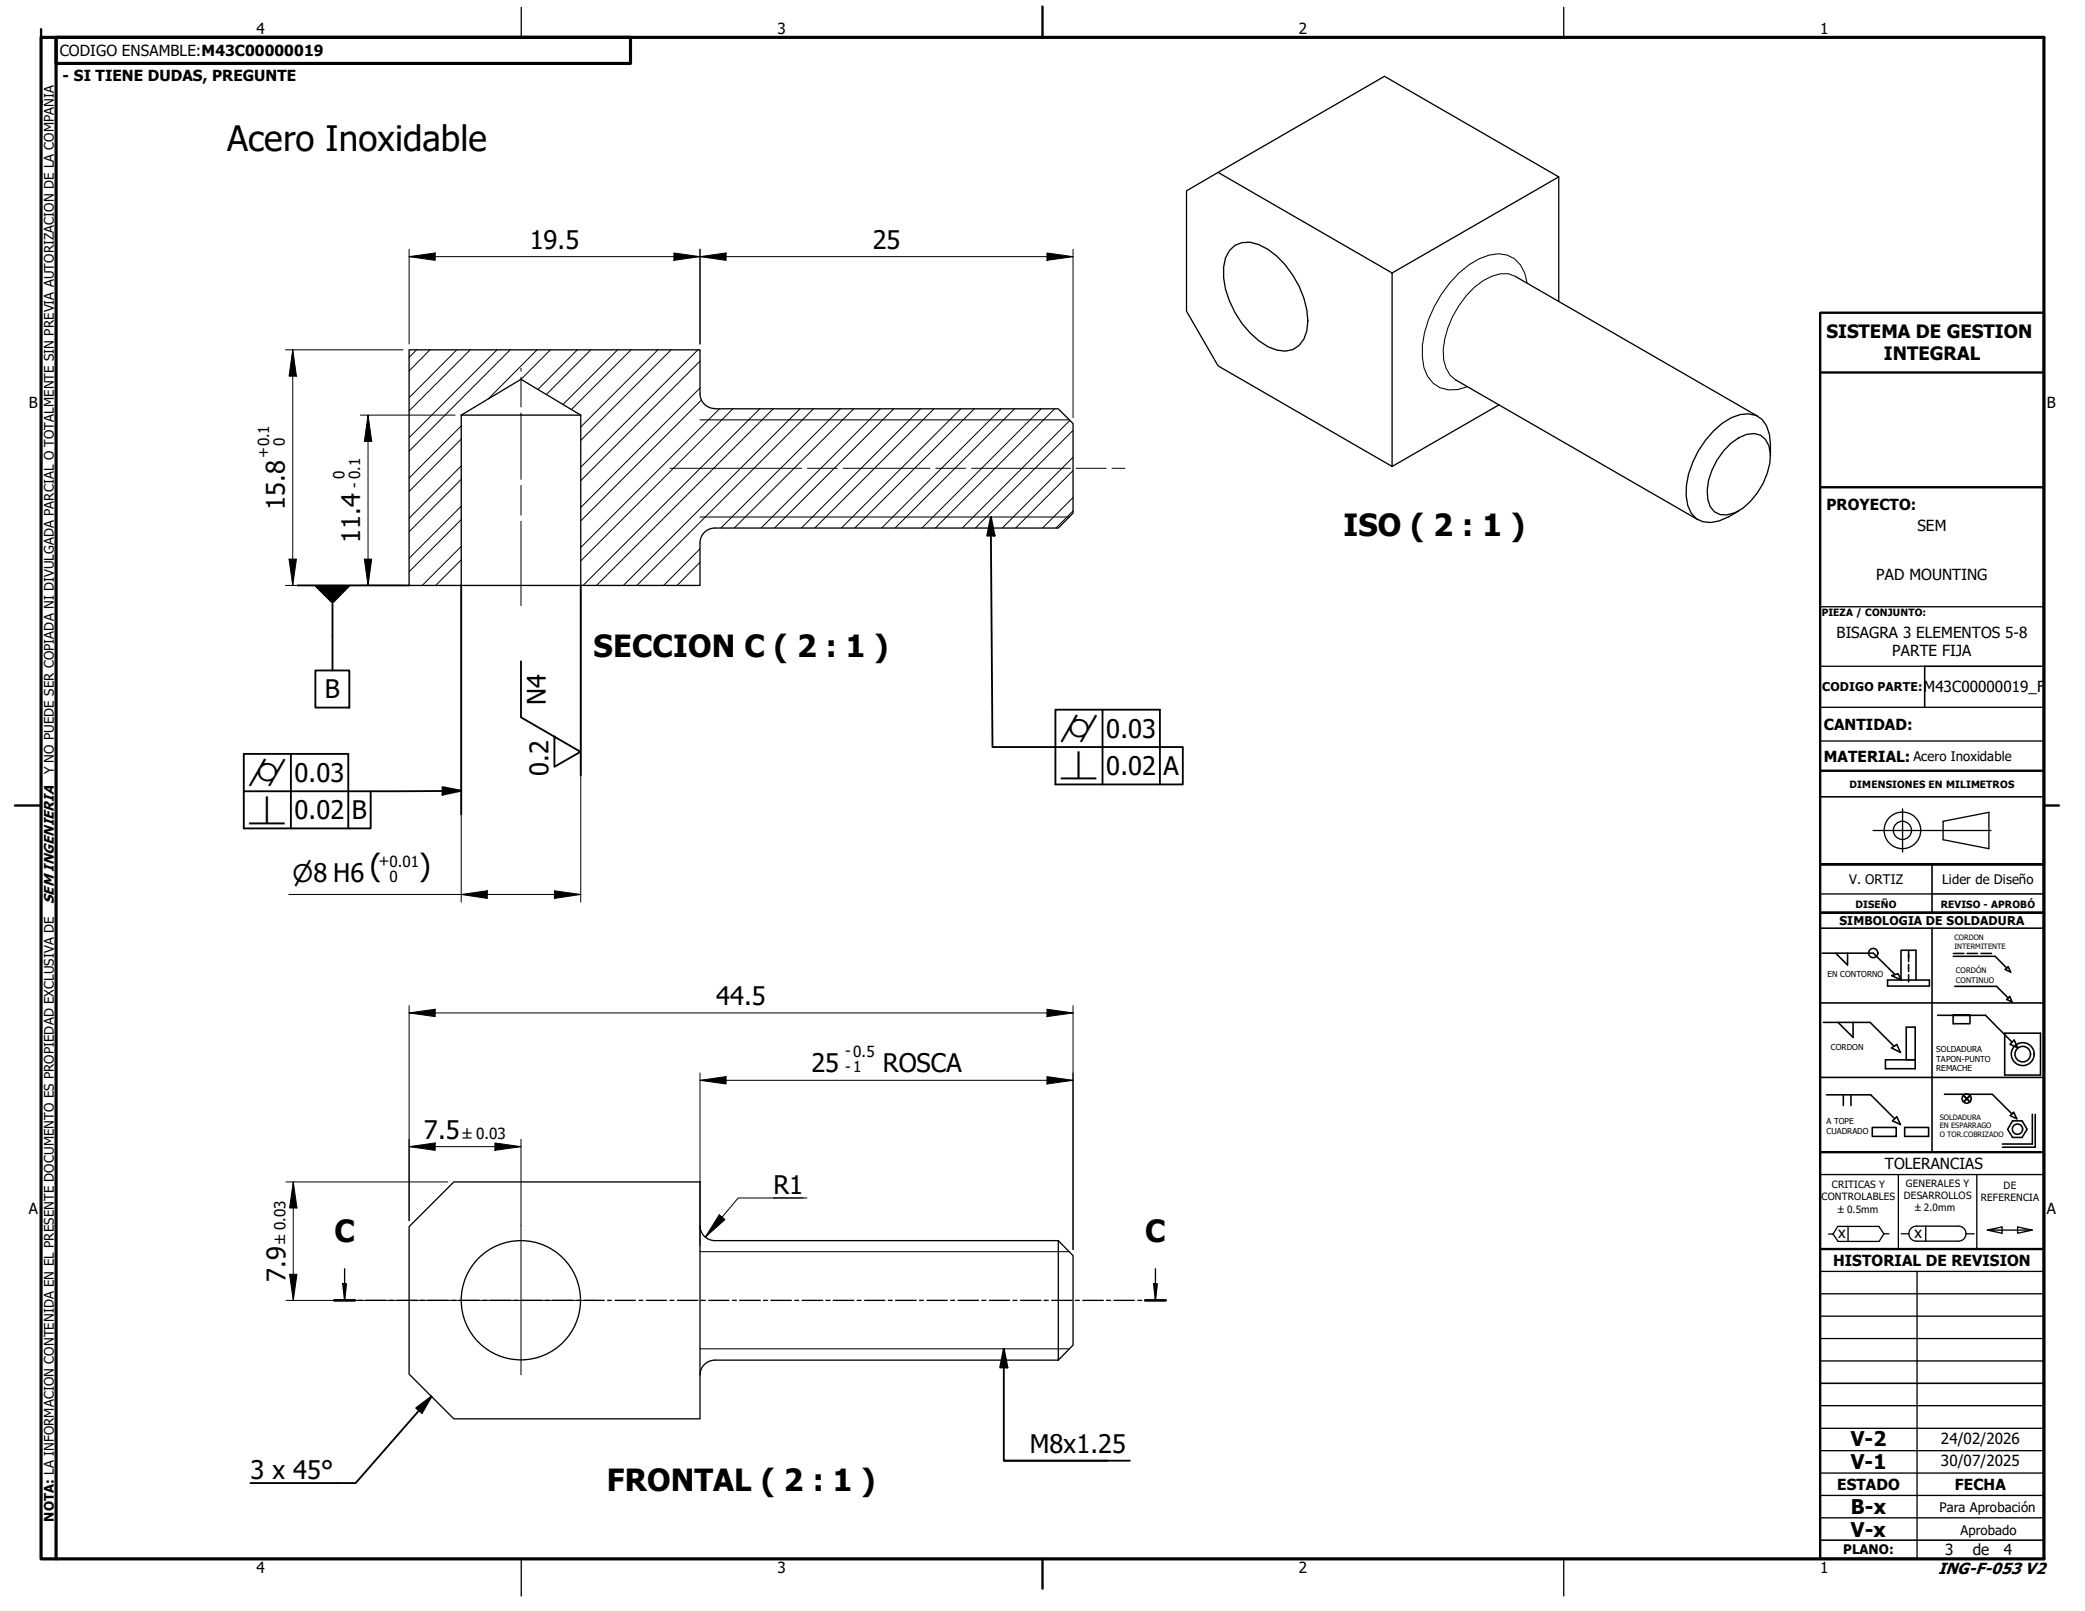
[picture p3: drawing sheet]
<svg xmlns="http://www.w3.org/2000/svg" width="279mm" height="216mm" viewBox="0 0 279 216" stroke-linecap="round" stroke-linejoin="round" font-family="sans-serif">
<!-- layer: Hatch (ISO) -->
<g fill="none" stroke="#000" stroke-width=".13">
<path d="M55.8 46.9l-1 1M57.6 46.9l-2.8 2.8M61.2 46.9l-6.4 6.4M61.8 57.1l-7 7M61.8 58.8l-7 7.1M63 46.9l-8.2 8.2M66.6 46.9l-11.8 11.8M68.4 46.9l-13.6 13.6M72 46.9l-6.6 6.6M73.8 46.9l-4 3.9M77.4 46.9l-5.3 5.3M79.2 46.9l-6 6"/>
<path d="M82.8 46.9l-7.4 7.3M84.6 46.9l-8 8M88.2 46.9l-10.4 10.3M89.9 46.9l-12.1 12.1M93.5 46.9l-15.7 15.7M93.8 52l-16 16M93.8 48.4l-16 16M94 53.6l-16.2 16.2M96.4 54.8l-18.6 18.6M98.2 54.8l-20.4 20.4M101.8 54.8l-23.7 23.7M103.6 54.8l-23.7 23.7"/>
<path d="M107.2 54.8l-23.7 23.7M109 54.8l-23.7 23.7M112.6 54.8l-16 16M114.4 54.8l-16 16M118 54.8l-16 16M119.8 54.8l-16 16M123.4 54.8l-16 16M125.2 54.8l-16 16M128.8 54.8l-16.1 16M130.6 54.8l-16.1 16M134.2 54.8l-16.1 16M136 54.8l-16.1 16"/>
<path d="M139.5 54.8l-16 16M141.3 54.8l-16 16M143.4 56.3l-14.5 14.5M143.8 57.7l-13.1 13.1M61.8 73.2l-5.2 5.3M61.8 67.8l-7 7M61.8 62.4l-7 7.1M61.8 75l-3.4 3.5M61.8 69.6l-7 7M61.8 64.2l-7 7.1M93.8 73.6l-4.9 4.9M93.8 75.4l-3.1 3.1"/>
<path d="M143.8 66.7l-4.1 4.1M143.8 61.3l-9.5 9.5M143.8 68.5l-2.3 2.3M143.8 63.1l-7.7 7.7"/>
</g>
<!-- layer: Visible (ISO) -->
<g fill="none" stroke="#000" stroke-width=".18">
<path d="M159 25.6l4.2-2.5 23.3 13.5v25.9l-23.3-13.5-4.2-7.3zM163.2 23.1l22.3-12.9 23.4 13.5-22.4 12.9M164.7 33.6a3.2 3.2 0 0 1 4-.8 12 12 0 0 1 6.4 8.7 5.2 5.2 0 0 1-1 4.8l-.9 .5a4.8 4.8 0 0 1-4.5-1.2 12.9 12.9 0 0 1-4.7-8.4v-1.4l.2-1.2zM203.1 37l32.5 18.8M208.9 23.7v16.7M61.8 55.6h16M95.8 54.8a1.99 1.99 0 0 1-2-2v-5.9h-39v31.6h7v-22.9M95.8 54.8h46l2 2v12l-2 2h-46a1.99 1.99 0 0 0-2 2v5.7h-16v-22.9l-8-4.8-8 4.8M195.1 50.9l32.5 18.8M200.9 54.3l-14.4 8.2M232 59.4l1-.7a2.64 2.64 0 0 1 3.6 .2 4.8 4.8 0 0 1 .2 4.5 10 10 0 0 1-3.3 4.7l-1 .6-1.1 .3a2.23 2.23 0 0 1-2.6-2.1 8.9 8.9 0 0 1 3.2-7.5zM61.8 78.5h16"/>
<path d="M237.2 61.1v-1.6a3.9 3.9 0 0 0-1.9-3.8 4.8 4.8 0 0 0-4.5 1 12.5 12.5 0 0 0-4.8 9.8 3.4 3.4 0 0 0 2.2 3.4l1 .1 1.2-.2 1.2-.5 1.4-.8M243.9 89.3h14M243.9 81.3h30M243.9 94.8h30M243.9 99.3h30M243.9 119.8h15M54.8 164.4l6-6h33v31.7h-33l-6-6zM93.8 164.3a1.99 1.99 0 0 0 2 2M95.8 166.3h46M141.8 166.3l2 2v12l-2 2M141.8 166.3v16M243.9 179.4h30"/>
<path d="M243.9 176.4h30M243.9 173.4h30M243.9 170.4h30M247.6 164.4v2M252.4 165.3l-.6 1.1h-5.5l-.7-1h-.6M253.1 165.3h-.7l-.6-.9h-5.5l-.7 1M254.8 165.3h1M256.9 166.3h5.5M256.9 164.3h5.5M256.9 164.3a1.01 1.01 0 0 0-1.1 1 1.01 1.01 0 0 0 1.1 1M256.9 170.4v38.5M258.1 164.3v2"/>
<path d="M262.4 164.3a1.01 1.01 0 0 1 1.1 1 1.01 1.01 0 0 1-1.1 1M263.5 165.3h1M266.3 164.9l2 .4v-.9l-2 .5h6M270.4 164.4l1.9 .5-1.9 .4zM141.8 182.3h-46a1.99 1.99 0 0 0-2 2M243.9 182.4h30"/>
<circle cx="69.8" cy="174.3" r="8"/>
</g>
<!-- layer: Visible Narrow (ISO) -->
<path d="M203.1 37l-1-.3a6.1 6.1 0 0 0-4.5 1.8 13.1 13.1 0 0 0-4.2 8.4 4.3 4.3 0 0 0 1.7 4M204.6 38a4 4 0 0 0-3.8-4 8.4 8.4 0 0 0-5.3 2.6 16.5 16.5 0 0 0-4.9 9.7v1.6a4.4 4.4 0 0 0 2.4 4.1l1.1 .2h1.2l1.3-.4M93.8 56.3h49.5M93.8 69.3h49.5M93.8 167.7h49.5M93.8 180.8h49.5" fill="none" stroke="#000" stroke-width=".14"/>
<!-- layer: Section Line (ISO) -->
<g fill="none" stroke="#000" stroke-width=".18">
<path d="M44.8 174.3h2.8M45.9 172h.5l-.2 2.3zM46.2 170v4.3M48 174.3h.5M49 174.3h2.7M52.2 174.3h.5M53.2 174.3h2.7M56.3 174.3h.6M57.3 174.3h2.8M60.5 174.3h.6M61.5 174.3h2.7M64.7 174.3h.6"/>
<path d="M65.7 174.3h2.7M68.9 174.3h.5M69.9 174.3h2.7M73.1 174.3h.5M74 174.3h2.8M77.3 174.3h.5M78.2 174.3h2.8M81.4 174.3h.6M82.4 174.3h2.8M85.6 174.3h.5M86.6 174.3h2.7M89.8 174.3h.5"/>
<path d="M90.8 174.3h2.7M93.9 174.3h.6M95 174.3h2.7M98.1 174.3h.6M99.1 174.3h2.8M102.3 174.3h.6M103.3 174.3h2.7M106.5 174.3h.5M107.5 174.3h2.7M110.7 174.3h.5M111.7 174.3h2.7M114.9 174.3h.5"/>
<path d="M115.9 174.3h2.7M119 174.3h.6M120 174.3h2.8M123.2 174.3h.6M124.2 174.3h2.7M127.4 174.3h.5M128.4 174.3h2.7M131.6 174.3h.5M132.6 174.3h2.7M135.7 174.3h.6M136.7 174.3h2.8M139.9 174.3h.6"/>
<path d="M140.9 174.3h2.8M144.1 174.3h.5M145.1 174.3h2.7M148.3 174.3h.5M149.3 174.3h2.7M152.5 174.3h.5M153.5 174.3h2.7M154.6 172h.5l-.3 2.3zM154.8 170v4.3"/>
</g>
<path d="M44.8 174.3h2.8M153.5 174.3h2.7" fill="none" stroke="#000" stroke-width=".35"/>
<path d="M45.9 172h.5l-.2 2.3zM154.6 172h.5l-.3 2.3z" fill="#000"/>
<!-- layer: Border (ANSI) -->
<path d="M5.5 5h268.4v203.9h-268.4zM7.5 5h77v3.5h-77zM7.5 5v203.9" fill="none" stroke="#000" stroke-width=".42"/>
<!-- layer: Border (ISO) -->
<path d="M5.5 3.9v1.1M139.7 .9v4.1M2 107.9h3.5M273.9 107.9h2M139.7 208.9v4" fill="none" stroke="#000" stroke-width=".32"/>
<!-- layer: Border (ANSI) -->
<path d="M69.8 1v4M209.5 1v4M69.8 208.9v5M209.5 208.9v5" fill="none" stroke="#000" stroke-width=".18"/>
<!-- layer: Title (ISO) -->
<path d="M243.9 49.9h30M243.9 65.3v-23.4h30v164.5M243.9 65.3v57M243.9 65.3h30M243.9 103.3h30M273.9 115.8h-30h30M243.9 122.3v32.1h30M243.9 122.3h30M243.9 154.4v54.5h13M243.9 167.4h30" fill="none" stroke="#000" stroke-width=".32"/>
<!-- layer: Title (ANSI) -->
<g fill="none" stroke="#000" stroke-width=".21">
<path d="M273.9 89.3h-16v5.5M243.9 106.8h30M258.9 119.8h15M258.9 115.8v6.5M243.9 122.3h30h-29.7M243.9 124.4h30M243.9 134.4h30M244.2 127.7h6.8l2.9 2.9M244.3 137h6.3l3.2 3.2M246 127.7l1.6 1.6v-1.6M246.3 137l2 2v-2M252.9 131.3h5.7v.9h-5.7z"/>
<path d="M253.5 130.7l.9-.2 .3 .8zM254.7 131.3v-3.9h2.1v3.9M255.8 127.4v1.5M255.8 129.3v.9M255.8 130.6v1M258.9 124.4v30M259.6 136.1h6.5l3.5 3.6M261.7 136.1v1.1h2.3v-1.1h-2.3h2.3M261.8 127.8h1.4M261.8 128.2h5.6l1.5 1.6M261.9 132.2h5.6l1.6 1.5M263.6 127.8h1.4"/>
<path d="M265.5 127.8h1.4M268.6 138.5h4.8v5.6h-4.8zM269.1 129.5l.4 .8-.8-.4zM269.3 133.5l.3 .8-.7-.4zM269.9 139.4l.5 1-1.1-.5zM243.9 144.4h30M244.8 146.7h5.9l3.2 3.2M247 146.7v1.5M248 146.7v1.5M250.9 151.1h3.2v1.2h-3.2zM253.5 140.4l.7-.4 .5 1zM254.2 149.6l.5 1.1-1.1-.5z"/>
<path d="M255.2 151.1h3.2v1.2h-3.2zM255.4 142v-4.3h1.2v5.5h-3.9v-1.2h3.9M260.6 146.6h6.4l2.6 2.7M263.1 146.8l.9 .9M264 146.8l-.9 .9 .9-.9M269.4 149.5l.4-.5 .5 .9zM269.7 150.2h1.3l.6 1.1-.6 1.1h-1.3l-.7-1.1zM272.3 149.3v4h-4M272.7 149.3v4.4h-4.4M243.9 185.4h30M243.9 206.4h30"/>
<circle cx="251" cy="127.7" r=".62"/>
<circle cx="263.5" cy="147.2" r=".62"/>
<circle cx="270.4" cy="151.3" r=".69"/>
<circle cx="271.1" cy="141.3" r="1.53"/>
<circle cx="271.1" cy="141.3" r="1.04"/>
</g>
<g fill="none" stroke="#000" stroke-width=".18">
<path d="M260.4 110.1l6.1-1.2v4.8l-6.1-1.2zM243.9 157.4h30M254.4 157.4v10M264.9 157.4v10M243.9 191.4h30M243.9 194.4h30M243.9 188.4h30M243.9 197.4h30M243.9 203.4h30M243.9 200.4h30"/>
<circle cx="254.9" cy="111.3" r="2.45"/>
<circle cx="254.9" cy="111.3" r="1.22"/>
</g>
<!-- layer: Centerline (ANSI) -->
<path d="M251 111.3h15.8M255 108.4v5.8" fill="none" stroke="#000" stroke-width=".18"/>
<!-- layer: Centerline (ISO) -->
<path d="M69.8 49.4v.3M69.8 50.6v3.9M69.8 55.4v8.8M69.8 65.1v3.9M69.8 69.8v11.4M89.8 62.8h17.6M108.2 62.8h4M113 62.8h11.6M125.4 62.8h4M130.2 62.8h13.2M144.2 62.8h4M149 62.8h1.7" fill="none" stroke="#000" stroke-width=".13"/>
<!-- layer: Center Mark (ISO) -->
<path d="M59.8 174.3h20M69.8 164.3v20" fill="none" stroke="#000" stroke-width=".13"/>
<!-- layer: Dimension (ISO) -->
<g fill="none" stroke="#000" stroke-width=".13">
<path d="M54.8 34.4l3.5-.5v1zM54.8 34.4h89M54.8 33.4v12.7M90.3 33.9l3.5 .5-3.5 .5zM93.8 34.4l3.5-.5v1zM93.8 33.4v12.7M140.3 33.9l3.5 .5-3.5 .5zM143.8 33.4v22.6M38.2 46.9h15.8M39.2 46.9l.5 3.5h-1zM39.2 46.9v31.6M48.3 55.6h12.7"/>
<path d="M49.3 55.6l.5 3.6h-1zM49.3 55.6v22.9M38.2 78.5h15.8M38.7 74.9h1l-.5 3.6zM48.8 74.9h1l-.5 3.6zM61.8 79.2v41.7M77.8 79.2v41.7M38.7 119.9h39.1M61.8 119.9l3.5-.5v1zM74.3 119.4l3.5 .5-3.5 .5zM54.8 135.7l3.5-.4v.9zM54.8 134.8v28.8"/>
<path d="M54.8 135.7h89M140.3 135.3l3.5 .4-3.5 .5zM143.8 134.8v32.7M38.3 158.4h21.7M39.3 158.4l.5 3.5h-1zM39.3 158.4v15.9M54.8 153.7l3.5-.5v1zM54.8 153.7h15M66.3 153.2l3.5 .5-3.5 .5zM69.8 152.7v11.6M93.8 144.8l3.5-.5v1zM93.8 143.8v23.1"/>
<path d="M93.8 144.8h50M140.3 144.3l3.5 .5-3.5 .5zM38.3 174.3h21.5M38.8 170.8h1l-.5 3.5zM96.4 162.8l.8 .6-2.7 2.4zM103.6 160.5h4M108.1 160.5h-9.2l-4.4 5.3"/>
</g>
<g fill="#000">
<path d="M54.8 34.4l3.5-.5v1zM90.3 33.9l3.5 .5-3.5 .5zM93.8 34.4l3.5-.5v1zM140.3 33.9l3.5 .5-3.5 .5zM39.2 46.9l.5 3.5h-1zM49.3 55.6l.5 3.6h-1zM38.7 74.9h1l-.5 3.6zM48.8 74.9h1l-.5 3.6zM61.8 119.9l3.5-.5v1zM54.8 135.7l3.5-.4v.9zM74.3 119.4l3.5 .5-3.5 .5zM140.3 135.3l3.5 .4-3.5 .5z"/>
<path d="M54.8 153.7l3.5-.5v1zM66.3 153.2l3.5 .5-3.5 .5zM93.8 144.8l3.5-.5v1zM140.3 144.3l3.5 .5-3.5 .5zM38.8 170.8h1l-.5 3.5zM39.3 158.4l.5 3.5h-1zM96.4 162.8l.8 .6-2.7 2.4z"/>
</g>
<!-- layer: Symbol (ISO) -->
<path d="M42.1 78.5h4.9l-2.4 2.5zM132.8 69.3l.5 2.5h-1zM59.3 105.5l2.5 .5-2.5 .5zM55.8 188.7l2-1.6-1.2 2.2zM134.5 180.8l.5 2.5h-1z" fill="#000"/>
<g fill="none" stroke="#000" stroke-width=".25">
<path d="M39.9 78.5h14.9M61.8 78.5v30.6M77.8 78.5v25.4M132.8 69.3l.5 2.5h-1zM132.8 69.3l.2 30.8h25.5v5h-17.1v-10h14v10M42.3 89.9h4.5v4.9h-4.5zM44.6 81v8.9M69.8 88.6v7.5l8 4.7-3.5 2v-4.1M147.7 95.1v10M32.7 106h17v5h-17v-10h14v10M39 101v10M59.3 105.5l2.5 .5-2.5 .5z"/>
<path d="M61.8 106h-12.1M55.8 188.7l2-1.6-1.2 2.2zM57.8 187.1l-10.1 11.7h-14.2M134.5 180.8l.5 2.5h-1zM134.5 180.8v15h13.9M134.5 195.8h16.9"/>
</g>
<text font-size="4.7" x="30.4" y="20.3">Acero Inoxidable</text>
<g font-size="4.1">
<text x="180" y="71.8">ISO ( 2 : 1 )</text>
<text x="79.6" y="88.1">SECCION C ( 2 : 1 )</text>
<text x="49.6" y="117.4">(</text>
<text x="56.2" y="117.4">)</text>
<text x="44.8" y="166.5">C</text>
<text x="153.5" y="166.5">C</text>
<text x="81.3" y="199.8">FRONTAL ( 2 : 1 )</text>
</g>
<g font-size="3.4">
<text x="71" y="33.3">19.5</text>
<text x="116.9" y="33.3">25</text>
<text x="38.2" y="68.4" transform="rotate(-90 38.2 68.4)">15.8</text>
<text x="48.3" y="72.7" transform="rotate(-90 48.3 72.7)">11.4</text>
<text x="43.5" y="93.6">B</text>
<text x="73.2" y="94.5" transform="rotate(-90 73.2 94.5)">N4</text>
<text x="148.2" y="98.9">0.03</text>
<text x="39.5" y="104.8">0.03</text>
<text x="73.5" y="104" transform="rotate(-90 73.5 104)">0.2</text>
<text x="148.2" y="103.9">0.02</text>
<text x="155.9" y="103.9">A</text>
<text x="39.5" y="109.8">0.02</text>
<text x="47.2" y="109.8">B</text>
<text x="96" y="134.7">44.5</text>
<text x="108.7" y="143.7">25</text>
<text x="118.3" y="143.7">ROSCA</text>
<text x="56.8" y="152.6">7.5</text>
<text x="103.6" y="159.9">R1</text>
<text x="38.3" y="171.8" transform="rotate(-90 38.3 171.8)">7.9</text>
<text x="138" y="194.7">M8x1.25</text>
<text x="33.5" y="198.2">3 x 45°</text>
</g>
<g font-size="3.2">
<text x="141.9" y="99.4">⌭</text>
<text x="33.2" y="105.3">⌭</text>
<text x="141.9" y="104.5">⟂</text>
<text x="33.2" y="110.4">⟂</text>
<text x="39.2" y="118.3">⌀8 H6</text>
</g>
<g font-size="2.7">
<text x="248" y="196.9">V-1</text>
<text x="248" y="193.8">V-2</text>
<text x="248" y="202.9">B-x</text>
<text x="248" y="205.9">V-x</text>
</g>
<g font-size="2.5">
<text x="244.8" y="45.3">SISTEMA DE GESTION</text>
<text x="252.4" y="48.3">INTEGRAL</text>
</g>
<text font-size="2.2" x="259.7" y="210.9">ING-F-053 V2</text>
<g font-size="2">
<text x="34.4" y="4.6">4</text>
<text x="104.2" y="4.6">3</text>
<text x="174.1" y="4.6">2</text>
<text x="243.9" y="4.6">1</text>
<text x="8" y="7.5">CODIGO ENSAMBLE:M43C00000019</text>
<text x="8.4" y="10.9">- SI TIENE DUDAS, PREGUNTE</text>
<text x="3.9" y="54.7">B</text>
<text x="38.2" y="59.8" transform="rotate(-90 38.2 59.8)">0</text>
<text x="274.3" y="54.7">B</text>
<text x="36" y="61.3" transform="rotate(-90 36 61.3)">+0.1</text>
<text x="46.2" y="64.2" transform="rotate(-90 46.2 64.2)">0</text>
<text x="48.2" y="65.3" transform="rotate(-90 48.2 65.3)">- 0.1</text>
<text x="244.8" y="68.3">PROYECTO:</text>
<text x="257" y="71.2">SEM</text>
<text x="251.4" y="77.8">PAD MOUNTING</text>
<text x="246.1" y="85.5">BISAGRA 3 ELEMENTOS 5-8</text>
<text x="253.6" y="87.9">PARTE FIJA</text>
<text x="257.7" y="92.7">M43C00000019_F</text>
<text x="244.4" y="97.8">CANTIDAD:</text>
<text x="244.4" y="102.1">MATERIAL:</text>
<text x="50.7" y="116.1">+0.01</text>
<text x="52.2" y="118.3">0</text>
<text x="113.2" y="143.7">- 1</text>
<text x="113.2" y="141.6">- 0.5</text>
<text x="252.6" y="156.7">TOLERANCIAS</text>
<text x="3.8" y="162.7">A</text>
<text x="246.3" y="165.9">x</text>
<text x="256.5" y="165.9">x</text>
<text x="274.3" y="162.7">A</text>
<text x="245.6" y="169.7">HISTORIAL DE REVISION</text>
<text x="260.1" y="196.5">30/07/2025</text>
<text x="260.1" y="193.5">24/02/2026</text>
<text x="246.2" y="199.6">ESTADO</text>
<text x="262" y="199.6">FECHA</text>
<text x="260.7" y="208.5">3</text>
<text x="264.4" y="208.5">de</text>
<text x="268.5" y="208.5">4</text>
<text x="34.4" y="210.8">4</text>
<text x="104.2" y="210.8">3</text>
<text x="174.1" y="210.8">2</text>
<text x="243.9" y="210.8">1</text>
</g>
<g font-size="1.9">
<text x="7.2" y="121.1" transform="rotate(-90 7.2 121.1)">SEM INGENIERIA</text>
<text x="62" y="152.6">±0.03</text>
<text x="38.3" y="166.7" transform="rotate(-90 38.3 166.7)">±0.03</text>
</g>
<g font-size="1.8">
<text x="256.4" y="102">Acero Inoxidable</text>
<text x="7.2" y="103.8" transform="rotate(-90 7.2 103.8)">Y NO PUEDE SER COPIADA NI DIVULGADA PARCIAL O TOTALMENTE SIN PREVIA AUTORIZACION DE LA COMPAÑIA</text>
<text x="247.8" y="118.5">V. ORTIZ</text>
<text x="260.3" y="118.5">Lider de Diseño</text>
<text x="7.2" y="203.9" transform="rotate(-90 7.2 203.9)">NOTA: LA INFORMACION CONTENIDA EN EL PRESENTE DOCUMENTO ES PROPIEDAD EXCLUSIVA DE</text>
<text x="259.9" y="202.7">Para Aprobación</text>
<text x="247" y="208.3">PLANO:</text>
<text x="262.7" y="205.8">Aprobado</text>
</g>
<g font-size="1.6">
<text x="244.2" y="92.6">CODIGO PARTE:</text>
<text x="246.5" y="123.9">SIMBOLOGIA DE SOLDADURA</text>
</g>
<g font-size="1.3">
<text x="244.1" y="82.6">PIEZA / CONJUNTO:</text>
<text x="247.8" y="105.6">DIMENSIONES EN MILIMETROS</text>
<text x="248.6" y="121.7">DISEÑO</text>
<text x="260.1" y="121.7">REVISO - APROBÓ</text>
<text x="244.1" y="160.9">CONTROLABLES</text>
<text x="245.5" y="159.2">CRITICAS Y</text>
<text x="255.1" y="160.7">DESARROLLOS</text>
<text x="255.4" y="159.1">GENERALES Y</text>
<text x="265.4" y="160.9">REFERENCIA</text>
<text x="268.5" y="159.3">DE</text>
<text x="246.3" y="162.5">±0.5mm</text>
<text x="256.6" y="162.3">±2.0mm</text>
</g>
<g font-size="1.1">
<text x="244.9" y="130.9">EN CONTORNO</text>
<text x="245.4" y="140.7">CORDON</text>
<text x="259.5" y="141">SOLDADURA</text>
<text x="259.5" y="142.3">TAPON-PUNTO</text>
<text x="259.5" y="143.6">REMACHE</text>
<text x="244.8" y="150.6">A TOPE</text>
<text x="244.8" y="151.9">CUADRADO</text>
</g>
<g font-size="1">
<text x="261.9" y="126">CORDON</text>
<text x="261.9" y="127.2">INTERMITENTE</text>
<text x="262.1" y="130.4">CORDÓN</text>
<text x="262.1" y="131.7">CONTINUO</text>
<text x="259.9" y="150">SOLDADURA</text>
<text x="259.9" y="151.2">EN ESPARRAGO</text>
<text x="259.9" y="152.4">O TOR.COBRIZADO</text>
</g>
</svg>
